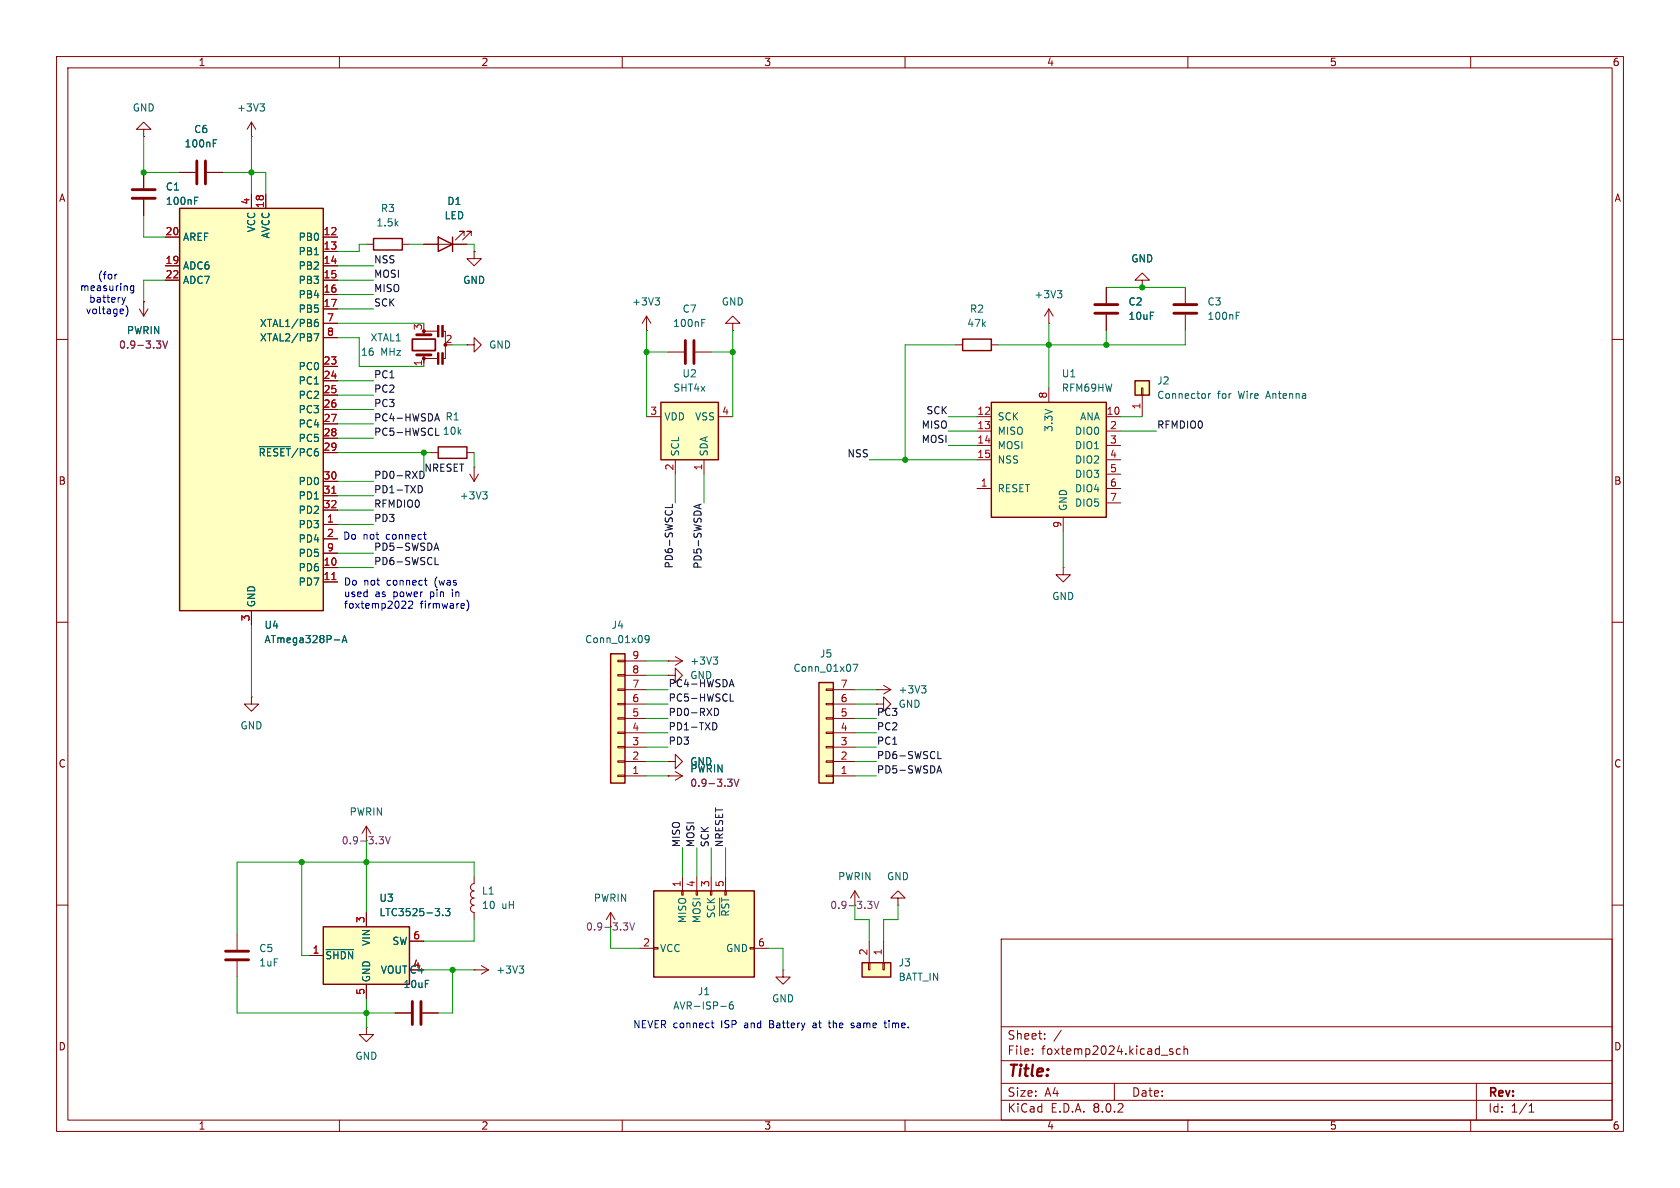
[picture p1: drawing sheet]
<svg xmlns="http://www.w3.org/2000/svg" width="297mm" height="210mm" viewBox="0 0 297 210" stroke-linecap="round" stroke-linejoin="round" font-family="sans-serif">
<g fill="none" stroke="#840000" stroke-width=".18">
<path d="M10 10h277v190h-277zM12 12h273v186h-273zM60 10v2M110 10v2M160 10v2M210 10v2M260 10v2M25.4 22.9h1.3l-1.3-1.3-1.3 1.3h1.3v1.2M25.4 24.1h.1M10 60h2M285 60h2M10 110h2"/>
<path d="M285 110h2M10 160h2M64.8 146.1l-.8 1.2M64.8 146.1v2.5M64.8 146.1l.7 1.2M158.7 158.8h1.3l-1.3-1.3-1.2 1.3h1.2v1.2M285 160h2M158.7 160h.1M177 166h108v32h-108zM60 198v2M110 198v2M160 198v2"/>
<path d="M177 194.5h108M177 191.5h108M177 187.5h108M177 181.5h108M182.5 186.3v.1M182.5 185.5v.1M184.7 183.6v.1M184.7 182.8v.1M187.6 182.1l-1.3 2M197 191.5v3M207.3 185.5l-.3-.1-.3 .2 .1 .2 .5 .2v.3h-.6M208.7 185.5l-.5-.1-.2 .3v.4l.1 .2h.6"/>
<path d="M209.3 185.5l.2-.1 .4 .1 .1 .9M209.3 184.9v1.5M210 198v2M260 198v2M261 191.5v6.5M270.3 196.6h.9M270.3 195.5l.4-.4v1.5"/>
</g>
<path d="M67 147.9h.8l-.4 .5M67.6 148.4l.2 .2v.3l-.2 .3M68.2 147.9l.4 1.3 .4-1.3" fill="none" stroke="#840084" stroke-width=".18"/>
<path d="M31.7 36.8h25.4v71.2h-25.4z" fill="#ffffc2"/>
<path d="M31.7 36.8h25.4v71.2h-25.4zM77.5 79h5v2h-5z" fill="none" stroke="#840000" stroke-width=".25"/>
<g fill="none" stroke="#840000" stroke-width=".18">
<path d="M44.4 34.3v2.5M47 34.3v2.5M29.2 41.9h2.5M29.2 47h2.5M29.2 49.5h2.5M57.1 41.9h2.6M57.1 44.5h2.6M57.1 47h2.6M57.1 49.5h2.6M57.1 52.1h2.6M57.1 54.6h2.6M57.1 57.2h2.6"/>
<path d="M57.1 59.7h2.6M74.9 58.4v.7M74.9 58.5h2.6M78.2 58.5h.5v4.9h-.5M83.8 44.5v1.2h1.3l-1.3 1.3-1.3-1.3h1.3M83.8 44.5h.1M57.1 64.8h2.6M57.1 67.3h2.6M57.1 69.9h2.6M57.1 72.4h2.6M57.1 74.9h2.6M57.1 77.5h2.6"/>
<path d="M74.9 63.4h2.4M74.9 62.9v1.9M82.5 61h1.3v-1.3l1.3 1.3-1.3 1.2v-1.2M82.5 61h.1M57.1 92.7h2.6M57.1 95.3h2.6M57.1 80h2.6M57.1 85.1h2.6M57.1 87.6h2.6M57.1 90.2h2.6M57.1 97.8h2.6M76.2 80h1.3"/>
<path d="M82.5 80h1.3M83.1 83.8l.7 1.3M83.8 82.6h.1M83.8 82.6v2.5M84.6 83.8l-.8 1.3M44.4 108v2.5M57.1 100.3h2.6M57.1 102.9h2.6M44.4 123.2v1.3h1.3l-1.3 1.2-1.2-1.2h1.2M44.4 123.2h.1M151.1 157.5l-.7 1.3M151.1 157.5v2.5"/>
<path d="M151.1 157.5l.8 1.3M69.8 179.1h2.8M74.7 179.1h2.8M138.4 171.5v1.2h1.3l-1.3 1.3-1.2-1.3h1.2M138.4 171.5h.1M64.8 181.6v1.3h1.2l-1.2 1.3-1.3-1.3h1.3M64.8 181.6h.1"/>
</g>
<path d="M58.7 87.2h.7M58.7 102.5h.7" fill="none" stroke="#a90000" stroke-width=".18"/>
<path d="M55.5 59h.9l-.6 1.3M55.6 57.1l.5-.2 .2 .3-.1 .5h-.4l-.2-.1M56.2 56.5h-.4l-.2 .3M45.8 79h5.5M85.3 86.9h.8l-.4 .5M85.9 87.4l.2 .3v.3l-.2 .2M59.1 113.1h1M60.5 113.6l.4-1.3 .4 1.3M60.6 113.2h.6" fill="none" stroke="#006464" stroke-width=".18"/>
<path d="M73.7 59.2h2.5M73.7 62.7h2.5M72.9 177v4.1M74.4 177v4.1" fill="none" stroke="#840000" stroke-width=".51"/>
<path d="M153.4 159.3h.8l-.5 .5M153.9 159.8l.3 .3v.3l-.3 .2M154.5 159.3l.4 1.3 .5-1.3" fill="none" stroke="#840084" stroke-width=".18"/>
<g fill="#840000" stroke="#840000" stroke-width=".18">
<path d="M78.1 62.4h.3v2h-.3z"/>
<path d="M77.3 62.4h.3v2h-.3z"/>
<path d="M78.1 57.5h.3v2.1h-.3z"/>
<path d="M77.3 57.5h.3v2.1h-.3z"/>
<circle cx="74.9" cy="63.4" r=".25"/>
</g>
<path d="M72.9 59.9h4.1v2.1h-4.1z" fill="none" stroke="#840000" stroke-width=".3"/>
<path d="M57.1 163.8h15.3v10.2h-15.3z" fill="#ffffc2"/>
<path d="M57.1 163.8h15.3v10.2h-15.3z" fill="none" stroke="#840000" stroke-width=".25"/>
<path d="M54.6 168.9h2.5M64.8 161.3v2.5M64.8 174v2.5M72.4 166.4h2.5" fill="none" stroke="#840000" stroke-width=".18"/>
<path d="M57.6 167.9h4.9M78.3 161.7v.2M78.7 160.6h.8l-.4 .5 .4 .1v.5l-.2 .2-.6-.2" fill="none" stroke="#006464" stroke-width=".18"/>
<path d="M116.8 71.1h10.2v10.2h-10.2z" fill="#ffffc2"/>
<path d="M77.5 41.9l2.5 1.3-2.5 1.3zM80 41.9v2.6M116.8 71.1h10.2v10.2h-10.2z" fill="none" stroke="#840000" stroke-width=".25"/>
<path d="M74.9 43.2h7.6M82 41.7v-.8h-.7h.7l-1.5 1.5M83.3 41.7v-.8h-.8h.8l-1.5 1.5M114.3 73.7h2.5M127 73.7h2.5M119.4 81.3v2.5M124.5 81.3v2.5" fill="none" stroke="#840000" stroke-width=".18"/>
<path d="M115.6 157.5h17.7v15.2h-17.7z" fill="#ffffc2"/>
<g fill="none" stroke="#840000" stroke-width=".18">
<path d="M24.6 54.6l.8 1.3M25.4 53.3h.1M25.4 53.3v2.6M26.2 54.6l-.8 1.3M118.1 116.8h.1M118.1 116.8h2.5M119.4 116.1l1.2 .7M120.6 116.8l-1.2 .8M154.9 121.9h.1M154.9 124.5h1.3v-1.3l1.3 1.3-1.3 1.2v-1.2M154.9 124.5h.1M154.9 121.9h2.6"/>
<path d="M156.2 121.2l1.3 .7M157.5 121.9l-1.3 .8M120.5 157.5h.3v.7h-.3zM120.6 154.9v2.6M123.1 157.5h.2v.7h-.2zM123.2 154.9v2.6M125.6 157.5h.3v.7h-.3zM125.7 154.9v2.6M128.3 154.9v2.6M107.9 161.3l-.7 1.3M107.9 161.3v2.5M107.9 161.3l.8 1.3"/>
<path d="M113 167.6h2.6M115.6 167.5h.7v.3h-.7zM132.6 167.5h.7v.3h-.7zM133.3 167.6h2.6"/>
</g>
<path d="M115.6 157.5h17.7v15.2h-17.7z" fill="none" stroke="#840000" stroke-width=".25"/>
<path d="M126.1 116.1h.8l-.5 .5M126.6 116.6l.3 .3v.3l-.3 .2M162.9 121.2h.8l-.4 .5M163.5 121.7l.2 .3v.3l-.2 .2M127.2 158.7v3.2M127.4 177.9h1M129.5 177.1l-.3 .1a.85 .85 0 0 0 0 1.2l.4-.1 .1-.5-.3-.2-.3 .1-.2 .1" fill="none" stroke="#006464" stroke-width=".18"/>
<path d="M27.6 60.3h.8l-.4 .5M28.2 60.8l.2 .2v.3l-.2 .2M28.8 60.3l.4 1.2 .4-1.2M110.2 163.1h.8l-.4 .5M110.7 163.6l.3 .3v.3l-.3 .2M111.3 163.1l.5 1.3 .4-1.3" fill="none" stroke="#840084" stroke-width=".18"/>
<path d="M107.9 115.6h2.6v22.8h-2.6z" fill="#ffffc2"/>
<g fill="none" stroke="#840000" stroke-width=".18">
<path d="M109.2 116.7h1.3v.3h-1.3zM109.2 119.3h1.3v.2h-1.3zM110.5 119.4h3.8M110.5 116.8h3.8M118.1 119.4h1.3v-1.3l1.2 1.3-1.2 1.3v-1.3M118.1 119.4h.1M109.2 121.8h1.3v.2h-1.3zM109.2 124.3h1.3v.3h-1.3zM109.2 126.9h1.3v.2h-1.3zM109.2 129.4h1.3v.3h-1.3zM109.2 132h1.3v.2h-1.3zM109.2 134.5h1.3v.2h-1.3z"/>
<path d="M109.2 137h1.3v.3h-1.3zM110.5 137.2h3.8M110.5 134.6h3.8M110.5 132.1h3.8M110.5 129.5h3.8M110.5 127h3.8M110.5 124.5h3.8M110.5 121.9h3.8M118.1 137.2h.1M118.1 134.6h1.3v-1.2l1.2 1.2-1.2 1.3v-1.3M118.1 134.6h.1M118.1 137.2h2.5"/>
<path d="M119.4 136.4l1.2 .8M120.6 137.2l-1.2 .7M83.8 154.9v1.3a.64 .64 0 0 0-.6 .6 .64 .64 0 0 0 .6 .7 .64 .64 0 0 0-.6 .6 .64 .64 0 0 0 .6 .7 .64 .64 0 0 0-.6 .6 .64 .64 0 0 0 .6 .6 .64 .64 0 0 0-.6 .7 .64 .64 0 0 0 .6 .6M83.8 171.5h.1M83.8 171.5h2.6M83.8 161.3v1.3M85.1 170.7l1.3 .8M86.4 171.5l-1.3 .7"/>
</g>
<path d="M107.9 115.6h2.6v22.8h-2.6z" fill="none" stroke="#840000" stroke-width=".25"/>
<path d="M114.8 112.9l-.3 .2h-.2l-.3-.2 .1-.5 .4-.1 .2 .2a.84 .84 0 0 1-.3 1.1h-.3M91.8 170.8h.8l-.4 .4M92.3 171.2l.3 .3v.3l-.3 .2" fill="none" stroke="#006464" stroke-width=".18"/>
<path d="M128.6 137.7h.8l-.4 .5M129.2 138.2l.2 .3v.3l-.2 .2M129.8 137.7l.4 1.3 .4-1.3" fill="none" stroke="#840084" stroke-width=".18"/>
<path d="M144.8 120.7h2.5v17.7h-2.5z" fill="#ffffc2"/>
<g fill="none" stroke="#840000" stroke-width=".18">
<path d="M185.4 57.2h.1M185.4 54.6l-.7 1.3M185.4 54.6v2.6M185.4 54.6l.8 1.3M195.6 50.8v2.8M195.6 55.6v2.8M201.9 49.5h1.3l-1.3-1.2-1.2 1.2h1.2v1.3M201.9 50.8h.1M209.5 50.8v2.8M209.5 55.6v2.8M146 121.8h1.3v.2h-1.3zM146 124.3h1.3v.3h-1.3z"/>
<path d="M146 126.9h1.3v.2h-1.3zM146 129.4h1.3v.3h-1.3zM146 132h1.3v.2h-1.3zM146 134.5h1.3v.2h-1.3zM146 137h1.3v.3h-1.3zM147.3 137.2h3.8M147.3 134.6h3.8M147.3 132.1h3.8M147.3 129.5h3.8M147.3 127h3.8M147.3 124.5h3.8M147.3 121.9h3.8"/>
</g>
<path d="M144.8 120.7h2.5v17.7h-2.5z" fill="none" stroke="#840000" stroke-width=".25"/>
<path d="M186.9 51.4h.8l-.4 .5M187.5 51.9l.2 .2v.3l-.2 .2M218.6 55.8h.4M218.6 55.2h.6M150.8 117.4h.8l-.5 1.3" fill="none" stroke="#006464" stroke-width=".18"/>
<path d="M193.5 53.8h4.1M193.5 55.4h4.1M207.5 53.8h4.1M207.5 55.4h4.1" fill="none" stroke="#840000" stroke-width=".51"/>
<path d="M152.4 170.2h5.1v2.5h-5.1z" fill="#ffffc2"/>
<g fill="none" stroke="#840000" stroke-width=".18">
<path d="M25.4 30.5v2.8M25.4 35.3v2.8M31.7 30.5h2.8M36.6 30.5h2.8M44.4 24.1h.1M44.4 21.6l-.7 1.3M44.4 21.6v2.5M44.4 21.6l.8 1.3M114.3 58.4h.1M114.3 55.9l-.8 1.3M114.3 55.9v2.5M114.3 55.9l.8 1.3"/>
<path d="M129.5 57.2h1.3l-1.3-1.3-1.2 1.3h1.2v1.2M129.5 58.4h.1M118.1 62.2h2.8M122.9 62.2h2.8M41.9 165.1v2.8M41.9 169.9v2.8M153.5 170.2h.3v1.3h-.3zM153.7 166.4v3.8M156.1 170.2h.2v1.3h-.2zM156.2 166.4v3.8"/>
</g>
<path d="M152.4 170.2h5.1v2.5h-5.1z" fill="none" stroke="#840000" stroke-width=".25"/>
<path d="M23.4 35.1h4M23.4 33.5h4M34.8 28.4v4.1M36.3 28.4v4.1M121.2 60.2v4.1M122.7 60.2v4.1M39.9 169.7h4M39.9 168.1h4" fill="none" stroke="#840000" stroke-width=".51"/>
<path d="M46 18.4h.7l-.4 .4M46.5 18.8l.2 .3v.3l-.2 .2M34.4 35.5h.4M34.4 34.9h.6M37.7 25.3h.4M37.7 24.7h.6M115.8 52.6h.8l-.4 .5M116.4 53.1l.2 .3v.3l-.2 .2M124.1 57.1h.4M124.1 56.5h.6" fill="none" stroke="#006464" stroke-width=".18"/>
<path d="M175.3 71.1h20.3v20.3h-20.3z" fill="#ffffc2"/>
<path d="M170.2 59.9h5.1v2.1h-5.1zM175.3 71.1h20.3v20.3h-20.3z" fill="none" stroke="#840000" stroke-width=".25"/>
<g fill="none" stroke="#840000" stroke-width=".18">
<path d="M168.9 61h1.3M172.7 73.7h2.6M172.7 76.2h2.6M172.7 78.7h2.6M175.3 61h1.2M185.4 68.6v2.5M195.6 73.7h2.5M195.6 76.2h2.5M195.6 78.7h2.5M172.7 86.4h2.6M172.7 81.3h2.6M188 91.4v2.6"/>
<path d="M195.6 86.4h2.5M195.6 81.3h2.5M195.6 83.8h2.5M195.6 88.9h2.5M188 100.3v1.3h1.2l-1.2 1.3-1.3-1.3h1.3M188 100.3h.1"/>
</g>
<path d="M200.7 67.3h2.5v2.6h-2.5z" fill="#ffffc2"/>
<g fill="none" stroke="#840000" stroke-width=".18">
<path d="M25.4 30.5v2.8M25.4 35.3v2.8M31.7 30.5h2.8M36.6 30.5h2.8M44.4 34.3v2.5M47 34.3v2.5M25.4 53.3h.1M29.2 41.9h2.5M29.2 47h2.5M29.2 49.5h2.5M57.1 41.9h2.6M57.1 44.5h2.6"/>
<path d="M57.1 47h2.6M57.1 49.5h2.6M57.1 52.1h2.6M57.1 54.6h2.6M57.1 57.2h2.6M57.1 59.7h2.6M64.8 43.2h1.2M71.1 43.2h1.3M74.9 43.2h2.6M80 43.2h2.5M83.8 44.5h.1M195.6 50.8v2.8"/>
<path d="M195.6 55.6v2.8M201.9 50.8h.1M57.1 64.8h2.6M57.1 67.3h2.6M57.1 69.9h2.6M57.1 72.4h2.6M57.1 74.9h2.6M57.1 77.5h2.6M201.8 68.6h.3v1.3h-.3zM201.9 69.9v3.8M57.1 92.7h2.6M57.1 95.3h2.6"/>
<path d="M57.1 80h2.6M57.1 85.1h2.6M57.1 87.6h2.6M57.1 90.2h2.6M57.1 97.8h2.6M44.4 108v2.5M57.1 100.3h2.6M57.1 102.9h2.6M118.1 134.6h.1M118.1 137.2h.1M54.6 168.9h2.5M64.8 161.3v2.5"/>
<path d="M64.8 174v2.5M69.8 179.1h2.8M72.4 166.4h2.5M74.7 179.1h2.8"/>
</g>
<path d="M66 42.2h5.1v2h-5.1zM200.7 67.3h2.5v2.6h-2.5z" fill="none" stroke="#840000" stroke-width=".25"/>
<g fill="none" stroke="#006464" stroke-width=".18">
<path d="M34.4 35.5h.4M34.4 34.9h.6M37.7 25.3h.4M37.7 24.7h.6M55.5 59h.9l-.6 1.3M55.6 57.1l.5-.2 .2 .3-.1 .5h-.4l-.2-.1M56.2 56.5h-.4l-.2 .3M45.8 79h5.5M213.7 69.6v.8M214 69.6l-.3 .2M59.1 113.1h1M60.5 113.6l.4-1.3 .4 1.3"/>
<path d="M60.6 113.2h.6M57.6 167.9h4.9M78.3 161.7v.2M78.7 160.6h.8l-.4 .5 .4 .1v.5l-.2 .2-.6-.2"/>
</g>
<g fill="none" stroke="#0f0f0f" stroke-width=".18">
<path d="M76.8 74.4l.5-1.3 .4 1.3M77 74.1h.6M77 77h.6M73.9 85.8a.64 .64 0 0 1 .8 .7 .64 .64 0 0 1-.8 .6M74.2 83.3h.3M75 84l-.3 .5-.5 .1M76.8 96.9h.6M76.9 99.8h.6M77.1 96l.5 1.3M118.9 89.1v.6M123.6 89.2v.6M123.9 89.1l-1.2 .4"/>
<path d="M126 127.8a.64 .64 0 0 1 .7 .6 .64 .64 0 0 1-.7 .6M126.3 125.2a.64 .64 0 0 1 .7 .7 .64 .64 0 0 1-.7 .6M128.9 121.4l.4-1.3 .5 1.3M129 121h.6M129.1 123.9h.6M165.7 136.3h.6M165.8 134.1h.6M166 135.4l.5 1.2"/>
</g>
<g fill="none" stroke="#0000c2" stroke-width=".18">
<path d="M20.7 48.5h-.3M21.6 52.6l.3 .8M21.9 53.4l-.3 .4M22.2 52.6l-.3 .8M22.3 54a1.46 1.46 0 0 1 0 2M23.6 50.5v1.1l-.2 .2-.3-.1M23.6 50.6l-.3-.1-.3 .3 .2 .5h.4M74.9 94.5h.5M75.1 95.3h.3M71.7 106.8l-.7 .7h.8M72.9 106.8l-.7 .7h.8M75 102.6h.5"/>
<path d="M75.3 103.4h.2M82.5 106.1a1.46 1.46 0 0 1 0 1.9M125.7 180.8h.5M125.9 180.4v1.1l.3 .2M143.9 180.8l-.2 .1M143.9 181.2l-.2 .2 .2 .3M146.4 180.8h.5M146.6 180.4v1.1l.3 .2M150.9 180.9l-.3-.1-.1 .3 .5 .3M151 181.5l-.2 .2-.3-.1M156.3 180.8h.4M156.4 180.4v1.1l.3 .2"/>
</g>
<g fill="none" stroke="#009600" stroke-width=".18">
<path d="M25.4 24.1v6.4h6.3M25.4 38.1v3.8h3.8M39.4 30.5h7.6v3.8M44.4 24.1v10.2M29.2 49.5h-3.8v3.8M59.7 59.7h3.8v5.1h11.4M59.7 47h6.3M59.7 57.2h15.2M59.7 52.1h6.3M59.7 54.6h6.3M59.7 49.5h6.3M64.8 43.2h-1.3v1.3h-3.8"/>
<path d="M72.4 43.2h2.5M82.5 43.2h1.3v1.3M114.3 58.4v15.3M129.5 58.4v15.3M185.4 57.2v11.4M195.6 50.8h13.9M195.6 58.4v2.6M209.5 58.4v2.6h-33M59.7 67.3h6.3M59.7 72.4h6.3M59.7 69.9h6.3M59.7 77.5h6.3"/>
<path d="M59.7 74.9h6.3M80 61h2.5M114.3 62.2h3.8M125.7 62.2h3.8M167.6 73.7h5.1M167.6 76.2h5.1M167.6 78.7h5.1M168.9 61h-8.9v20.3M198.1 73.7h3.8M198.1 76.2h6.4M59.7 90.2h6.3M59.7 85.1h6.3"/>
<path d="M59.7 87.6h6.3M59.7 80h16.5M59.7 92.7h6.3M59.7 97.8h6.3M74.9 80v3.8M83.8 80v2.6M119.4 83.8v5.1M124.5 83.8v5.1M153.7 81.3h19M188 94v6.3M44.4 110.5v12.7M59.7 100.3h6.3"/>
<path d="M114.3 116.8h3.8M114.3 119.4h3.8M114.3 129.5h3.8M114.3 134.6h3.8M114.3 137.2h3.8M114.3 124.5h3.8M114.3 127h3.8M114.3 121.9h3.8M114.3 132.1h3.8M151.1 129.5h3.8M151.1 134.6h3.8M151.1 137.2h3.8"/>
<path d="M151.1 124.5h3.8M151.1 127h3.8M151.1 121.9h3.8M151.1 132.1h3.8M53.3 152.4v16.5h1.3M64.8 148.6v12.7M83.8 154.9v-2.5h-41.9v12.7M120.6 149.9v5M123.2 149.9v5M125.7 149.9v5M128.3 149.9v5M41.9 172.7v6.4h27.9"/>
<path d="M64.8 176.5v5.1M74.9 171.5h8.9M80 171.5v7.6h-2.5M83.8 162.6v3.8h-8.9M107.9 163.8v3.8h5.1M135.9 167.6h2.5v3.9M151.1 160v2.6h2.6v3.8M158.7 160v2.6h-2.5v3.8"/>
</g>
<path d="M58.7 87.2h.7M58.7 102.5h.7" fill="none" stroke="#a90000" stroke-width=".18"/>
<path d="M27.6 60.3h.8l-.4 .5M28.2 60.8l.2 .2v.3l-.2 .2M28.8 60.3l.4 1.2 .4-1.2M128.6 137.7h.8l-.4 .5M129.2 138.2l.2 .3v.3l-.2 .2M129.8 137.7l.4 1.3 .4-1.3" fill="none" stroke="#840084" stroke-width=".18"/>
<g fill="#009600" stroke="#009600" stroke-width=".18">
<circle cx="195.6" cy="61" r=".46"/>
<circle cx="201.9" cy="50.8" r=".46"/>
<circle cx="185.4" cy="61" r=".46"/>
<circle cx="74.9" cy="80" r=".46"/>
<circle cx="80" cy="171.5" r=".46"/>
<circle cx="25.4" cy="30.5" r=".46"/>
<circle cx="44.4" cy="30.5" r=".46"/>
<circle cx="64.8" cy="179.1" r=".46"/>
<circle cx="64.8" cy="152.4" r=".46"/>
<circle cx="53.3" cy="152.4" r=".46"/>
<circle cx="160" cy="81.3" r=".46"/>
<circle cx="129.5" cy="62.2" r=".46"/>
<circle cx="114.3" cy="62.2" r=".46"/>
</g>
<text font-size="2.8" fill="#840000" x="178" y="190.9">Title:</text>
<g font-size="2.1" fill="#840000">
<text x="178" y="184">Sheet:</text>
<text x="178" y="186.7">File:</text>
<text x="184.1" y="186.7">foxtemp2024.kicad_sch</text>
<text x="178" y="196.9">KiCad</text>
<text x="178" y="194.1">Size:</text>
<text x="184.7" y="194.1">A4</text>
<text x="185.7" y="196.9">E.D.A.</text>
<text x="193.3" y="196.9">8.0.2</text>
<text x="200" y="194.1">Date:</text>
<text x="263" y="194.3">Rev:</text>
<text x="263" y="196.9">Id:</text>
<text x="267.1" y="196.9">1/1</text>
</g>
<g font-size="1.8" fill="#840000">
<text x="35" y="11.9">1</text>
<text x="85" y="11.9">2</text>
<text x="135" y="11.9">3</text>
<text x="185" y="11.9">4</text>
<text x="235" y="11.9">5</text>
<text x="285" y="11.9">6</text>
<text x="10.3" y="35.9">A</text>
<text x="285.3" y="35.9">A</text>
<text x="10.3" y="85.9">B</text>
<text x="285.3" y="85.9">B</text>
<text x="10.3" y="135.9">C</text>
<text x="285.3" y="135.9">C</text>
<text x="10.3" y="185.9">D</text>
<text x="285.3" y="185.9">D</text>
<text x="35" y="199.9">1</text>
<text x="85" y="199.9">2</text>
<text x="135" y="199.9">3</text>
<text x="185" y="199.9">4</text>
<text x="235" y="199.9">5</text>
<text x="285" y="199.9">6</text>
</g>
<g font-size="1.8" fill="#006464">
<text x="23.4" y="19.9">GND</text>
<text x="34.2" y="23.7">C6</text>
<text x="41.8" y="19.9">+3V3</text>
<text x="32.5" y="26.3">100nF</text>
<text x="29.2" y="33.9">C1</text>
<text x="29.2" y="36.4">100nF</text>
<text x="45.3" y="41.2" transform="rotate(-90 45.3 41.2)">VCC</text>
<text x="66.5" y="40.2">1.5k</text>
<text x="67.2" y="37.7">R3</text>
<text x="78.5" y="39">LED</text>
<text x="79" y="36.4">D1</text>
<text x="32.3" y="47.9">ADC6</text>
<text x="32.3" y="42.8">AREF</text>
<text x="47.9" y="42.3" transform="rotate(-90 47.9 42.3)">AVCC</text>
<text x="52.7" y="42.8">PB0</text>
<text x="52.7" y="45.3">PB1</text>
<text x="52.7" y="47.9">PB2</text>
<text x="199.9" y="46.6">GND</text>
<text x="32.3" y="50.4">ADC7</text>
<text x="52.7" y="50.4">PB3</text>
<text x="52.7" y="52.9">PB4</text>
<text x="81.8" y="50.4">GND</text>
<text x="182.8" y="52.9">+3V3</text>
<text x="22.3" y="59.3">PWRIN</text>
<text x="45.9" y="58">XTAL1/PB6</text>
<text x="52.7" y="55.5">PB5</text>
<text x="111.7" y="54.2">+3V3</text>
<text x="118.9" y="58">100nF</text>
<text x="120.6" y="55.5">C7</text>
<text x="127.5" y="54.2">GND</text>
<text x="170.9" y="58">47k</text>
<text x="171.4" y="55.5">R2</text>
<text x="199.4" y="54.2">C2</text>
<text x="199.4" y="56.7">10uF</text>
<text x="213.4" y="54.2">C3</text>
<text x="213.4" y="56.7">100nF</text>
<text x="45.9" y="60.6">XTAL2/PB7</text>
<text x="52.7" y="65.6">PC0</text>
<text x="63.7" y="63.1">16</text>
<text x="65.4" y="60.6">XTAL1</text>
<text x="67.3" y="63.1">MHz</text>
<text x="86.4" y="61.8">GND</text>
<text x="52.7" y="68.2">PC1</text>
<text x="52.7" y="70.7">PC2</text>
<text x="118.9" y="69.4">SHT4x</text>
<text x="120.5" y="66.9">U2</text>
<text x="187.6" y="66.9">U1</text>
<text x="187.6" y="69.4">RFM69HW</text>
<text x="204.5" y="68.2">J2</text>
<text x="204.5" y="70.7">Connector</text>
<text x="215.2" y="70.7">for</text>
<text x="219" y="70.7">Wire</text>
<text x="224.1" y="70.7">Antenna</text>
<text x="52.7" y="73.3">PC3</text>
<text x="52.7" y="75.8">PC4</text>
<text x="78.2" y="77.1">10k</text>
<text x="78.7" y="74.5">R1</text>
<text x="117.3" y="74.5">VDD</text>
<text x="122.8" y="74.5">VSS</text>
<text x="176.3" y="74.5">SCK</text>
<text x="176.3" y="77.1">MISO</text>
<text x="186.3" y="76.5" transform="rotate(-90 186.3 76.5)">3.3V</text>
<text x="189.9" y="77.1">DIO0</text>
<text x="190.9" y="74.5">ANA</text>
<text x="45.6" y="80.9">~{RESET}/PC6</text>
<text x="52.7" y="78.3">PC5</text>
<text x="120.2" y="80.8" transform="rotate(-90 120.2 80.8)">SCL</text>
<text x="125.3" y="80.8" transform="rotate(-90 125.3 80.8)">SDA</text>
<text x="176.3" y="79.6">MOSI</text>
<text x="176.3" y="82.1">NSS</text>
<text x="189.9" y="79.6">DIO1</text>
<text x="189.9" y="82.1">DIO2</text>
<text x="52.7" y="86">PD0</text>
<text x="52.7" y="88.5">PD1</text>
<text x="81.2" y="88.5">+3V3</text>
<text x="176.3" y="87.2">RESET</text>
<text x="189.9" y="84.7">DIO3</text>
<text x="189.9" y="87.2">DIO4</text>
<text x="189.9" y="89.8">DIO5</text>
<text x="52.7" y="93.6">PD3</text>
<text x="52.7" y="91">PD2</text>
<text x="188.8" y="90.4" transform="rotate(-90 188.8 90.4)">GND</text>
<text x="52.7" y="101.2">PD6</text>
<text x="52.7" y="96.1">PD4</text>
<text x="52.7" y="98.7">PD5</text>
<text x="45.3" y="107.4" transform="rotate(-90 45.3 107.4)">GND</text>
<text x="52.7" y="103.7">PD7</text>
<text x="185.9" y="106.3">GND</text>
<text x="46.7" y="111.4">U4</text>
<text x="46.7" y="113.9">ATmega328P-A</text>
<text x="103.3" y="113.9">Conn_01x09</text>
<text x="108" y="111.4">J4</text>
<text x="121.9" y="117.7">+3V3</text>
<text x="140.2" y="119">Conn_01x07</text>
<text x="144.9" y="116.4">J5</text>
<text x="158.8" y="125.3">GND</text>
<text x="158.8" y="122.8">+3V3</text>
<text x="42.4" y="129.1">GND</text>
<text x="121.9" y="136.8">PWRIN</text>
<text x="121.9" y="135.5">GND</text>
<text x="61.7" y="144.4">PWRIN</text>
<text x="148.1" y="155.8">PWRIN</text>
<text x="156.7" y="155.8">GND</text>
<text x="67" y="159.6">U3</text>
<text x="85.1" y="160.9">10</text>
<text x="85.1" y="158.3">L1</text>
<text x="88.7" y="160.9">uH</text>
<text x="104.9" y="159.6">PWRIN</text>
<text x="65.6" y="167.3" transform="rotate(-90 65.6 167.3)">VIN</text>
<text x="67" y="162.2">LTC3525-3.3</text>
<text x="69.3" y="167.2">SW</text>
<text x="121.5" y="163.3" transform="rotate(-90 121.5 163.3)">MISO</text>
<text x="124.1" y="163.3" transform="rotate(-90 124.1 163.3)">MOSI</text>
<text x="126.6" y="162.4" transform="rotate(-90 126.6 162.4)">SCK</text>
<text x="129.1" y="162.1" transform="rotate(-90 129.1 162.1)">~{RST}</text>
<text x="45.7" y="168.5">C5</text>
<text x="45.7" y="171">1uF</text>
<text x="57.4" y="169.8">~{SHDN}</text>
<text x="65.6" y="173.7" transform="rotate(-90 65.6 173.7)">GND</text>
<text x="67.2" y="172.3">VOUTC4</text>
<text x="73" y="171.2">4</text>
<text x="87.6" y="172.3">+3V3</text>
<text x="116.6" y="168.5">VCC</text>
<text x="128.3" y="168.5">GND</text>
<text x="158.8" y="171">J3</text>
<text x="158.8" y="173.6">BATT_IN</text>
<text x="71.2" y="174.9">10uF</text>
<text x="118.9" y="178.7">AVR-ISP-6</text>
<text x="123.3" y="176.1">J1</text>
<text x="136.4" y="177.4">GND</text>
<text x="62.7" y="187.6">GND</text>
</g>
<g font-size="1.8" fill="#a90000">
<text x="29.2" y="41.7">20</text>
<text x="44.2" y="36.3" transform="rotate(-90 44.2 36.3)">4</text>
<text x="46.7" y="36.9" transform="rotate(-90 46.7 36.9)">18</text>
<text x="57.1" y="41.7">12</text>
<text x="29.2" y="46.7">19</text>
<text x="57.1" y="44.2">13</text>
<text x="57.1" y="46.7">14</text>
<text x="29.2" y="49.3">22</text>
<text x="57.1" y="49.3">15</text>
<text x="57.1" y="51.8">16</text>
<text x="57.1" y="54.4">17</text>
<text x="57.7" y="56.9">7</text>
<text x="57.7" y="59.4">8</text>
<text x="74.7" y="58.5" transform="rotate(-90 74.7 58.5)">3</text>
<text x="57.1" y="64.5">23</text>
<text x="74.7" y="64.8" transform="rotate(-90 74.7 64.8)">1</text>
<text x="78.7" y="60.7">2</text>
<text x="57.1" y="67.1">24</text>
<text x="57.1" y="69.6">25</text>
<text x="185.2" y="70.6" transform="rotate(-90 185.2 70.6)">8</text>
<text x="57.1" y="72.1">26</text>
<text x="57.1" y="74.7">27</text>
<text x="57.1" y="77.2">28</text>
<text x="114.9" y="73.4">3</text>
<text x="127.6" y="73.4">4</text>
<text x="172.7" y="73.4">12</text>
<text x="172.7" y="75.9">13</text>
<text x="195.5" y="73.4">10</text>
<text x="196.1" y="75.9">2</text>
<text x="201.7" y="72.5" transform="rotate(-90 201.7 72.5)">1</text>
<text x="57.1" y="79.8">29</text>
<text x="119.1" y="83.3" transform="rotate(-90 119.1 83.3)">2</text>
<text x="124.2" y="83.3" transform="rotate(-90 124.2 83.3)">1</text>
<text x="172.7" y="78.5">14</text>
<text x="172.7" y="81">15</text>
<text x="196.1" y="78.5">3</text>
<text x="196.1" y="81">4</text>
<text x="196.1" y="83.6">5</text>
<text x="57.1" y="84.8">30</text>
<text x="57.1" y="87.4">31</text>
<text x="57.1" y="89.9">32</text>
<text x="173.3" y="86.1">1</text>
<text x="196.1" y="86.1">6</text>
<text x="196.1" y="88.6">7</text>
<text x="57.7" y="92.5">1</text>
<text x="57.7" y="95">2</text>
<text x="187.7" y="93.4" transform="rotate(-90 187.7 93.4)">9</text>
<text x="57.1" y="100.1">10</text>
<text x="57.7" y="97.5">9</text>
<text x="57.1" y="102.6">11</text>
<text x="44.2" y="109.9" transform="rotate(-90 44.2 109.9)">3</text>
<text x="111.7" y="119.1">8</text>
<text x="111.7" y="116.6">9</text>
<text x="111.7" y="124.2">6</text>
<text x="111.7" y="121.7">7</text>
<text x="148.5" y="124.2">6</text>
<text x="148.5" y="121.7">7</text>
<text x="111.7" y="131.8">3</text>
<text x="111.7" y="129.3">4</text>
<text x="111.7" y="126.7">5</text>
<text x="148.5" y="131.8">3</text>
<text x="148.5" y="129.3">4</text>
<text x="148.5" y="126.7">5</text>
<text x="111.7" y="136.9">1</text>
<text x="111.7" y="134.4">2</text>
<text x="148.5" y="136.9">1</text>
<text x="148.5" y="134.4">2</text>
<text x="120.4" y="156.9" transform="rotate(-90 120.4 156.9)">1</text>
<text x="122.9" y="156.9" transform="rotate(-90 122.9 156.9)">4</text>
<text x="125.5" y="156.9" transform="rotate(-90 125.5 156.9)">3</text>
<text x="128" y="156.9" transform="rotate(-90 128 156.9)">5</text>
<text x="64.5" y="163.3" transform="rotate(-90 64.5 163.3)">3</text>
<text x="73" y="166.1">6</text>
<text x="113.6" y="167.4">2</text>
<text x="133.9" y="167.4">6</text>
<text x="55.2" y="168.7">1</text>
<text x="153.4" y="169" transform="rotate(-90 153.4 169)">2</text>
<text x="156" y="169" transform="rotate(-90 156 169)">1</text>
<text x="64.5" y="176" transform="rotate(-90 64.5 176)">5</text>
</g>
<g font-size="1.8" fill="#0f0f0f">
<text x="66" y="46.6">NSS</text>
<text x="66" y="49.2">MOSI</text>
<text x="66" y="51.7">MISO</text>
<text x="66" y="54.3">SCK</text>
<text x="66" y="69.5">PC2</text>
<text x="66" y="67">PC1</text>
<text x="66" y="72">PC3</text>
<text x="66" y="74.6">PC4-HWSDA</text>
<text x="66" y="77.1">PC5-HWSCL</text>
<text x="162.8" y="75.9">MISO</text>
<text x="163.7" y="73.3">SCK</text>
<text x="204.5" y="75.9">RFMDIO0</text>
<text x="74.9" y="83.5">NRESET</text>
<text x="149.7" y="80.9">NSS</text>
<text x="162.8" y="78.4">MOSI</text>
<text x="66" y="87.3">PD1-TXD</text>
<text x="66" y="84.7">PD0-RXD</text>
<text x="66" y="89.8">RFMDIO0</text>
<text x="66" y="92.4">PD3</text>
<text x="66" y="100">PD6-SWSCL</text>
<text x="66" y="97.4">PD5-SWSDA</text>
<text x="119" y="100.6" transform="rotate(-90 119 100.6)">PD6-SWSCL</text>
<text x="124.1" y="100.7" transform="rotate(-90 124.1 100.7)">PD5-SWSDA</text>
<text x="118.1" y="121.6">PC4-HWSDA</text>
<text x="118.1" y="124.1">PC5-HWSCL</text>
<text x="121.9" y="120.2">GND</text>
<text x="118.1" y="131.7">PD3</text>
<text x="118.1" y="126.7">PD0-RXD</text>
<text x="118.1" y="129.2">PD1-TXD</text>
<text x="154.9" y="131.7">PC1</text>
<text x="154.9" y="126.7">PC3</text>
<text x="154.9" y="129.2">PC2</text>
<text x="154.9" y="136.8">PD5-SWSDA</text>
<text x="154.9" y="134.3">PD6-SWSCL</text>
<text x="120.3" y="149.9" transform="rotate(-90 120.3 149.9)">MISO</text>
<text x="122.8" y="149.9" transform="rotate(-90 122.8 149.9)">MOSI</text>
<text x="125.4" y="149.9" transform="rotate(-90 125.4 149.9)">SCK</text>
<text x="127.9" y="149.9" transform="rotate(-90 127.9 149.9)">NRESET</text>
</g>
<g font-size="1.8" fill="#0000c2">
<text x="14" y="51.7">measuring</text>
<text x="15.7" y="53.7">battery</text>
<text x="17.2" y="49.6">(for</text>
<text x="15.1" y="55.8">voltage)</text>
<text x="60.6" y="95.6">Do</text>
<text x="64.2" y="95.6">not</text>
<text x="68.3" y="95.6">connect</text>
<text x="60.7" y="103.8">Do</text>
<text x="60.7" y="105.9">used</text>
<text x="60.7" y="107.9">foxtemp2022</text>
<text x="64.3" y="103.8">not</text>
<text x="66.3" y="105.9">as</text>
<text x="68.5" y="103.8">connect</text>
<text x="69.6" y="105.9">power</text>
<text x="74.3" y="107.9">firmware)</text>
<text x="76.3" y="105.9">pin</text>
<text x="77.1" y="103.8">(was</text>
<text x="80.4" y="105.9">in</text>
<text x="111.8" y="182">NEVER connect</text>
<text x="127.6" y="182">ISP</text>
<text x="131.9" y="182">and</text>
<text x="136.5" y="182">Battery</text>
<text x="144.4" y="182">at</text>
<text x="147.4" y="182">the</text>
<text x="151.5" y="182">same</text>
<text x="157.7" y="182">time.</text>
</g>
<g font-size="1.8" fill="#840084">
<text x="20.9" y="61.8">0.9-3.3V</text>
<text x="121.9" y="139.3">0.9-3.3V</text>
<text x="60.3" y="149.5">0.9-3.3V</text>
<text x="146.7" y="160.9">0.9-3.3V</text>
<text x="103.5" y="164.7">0.9-3.3V</text>
</g>
</svg>
